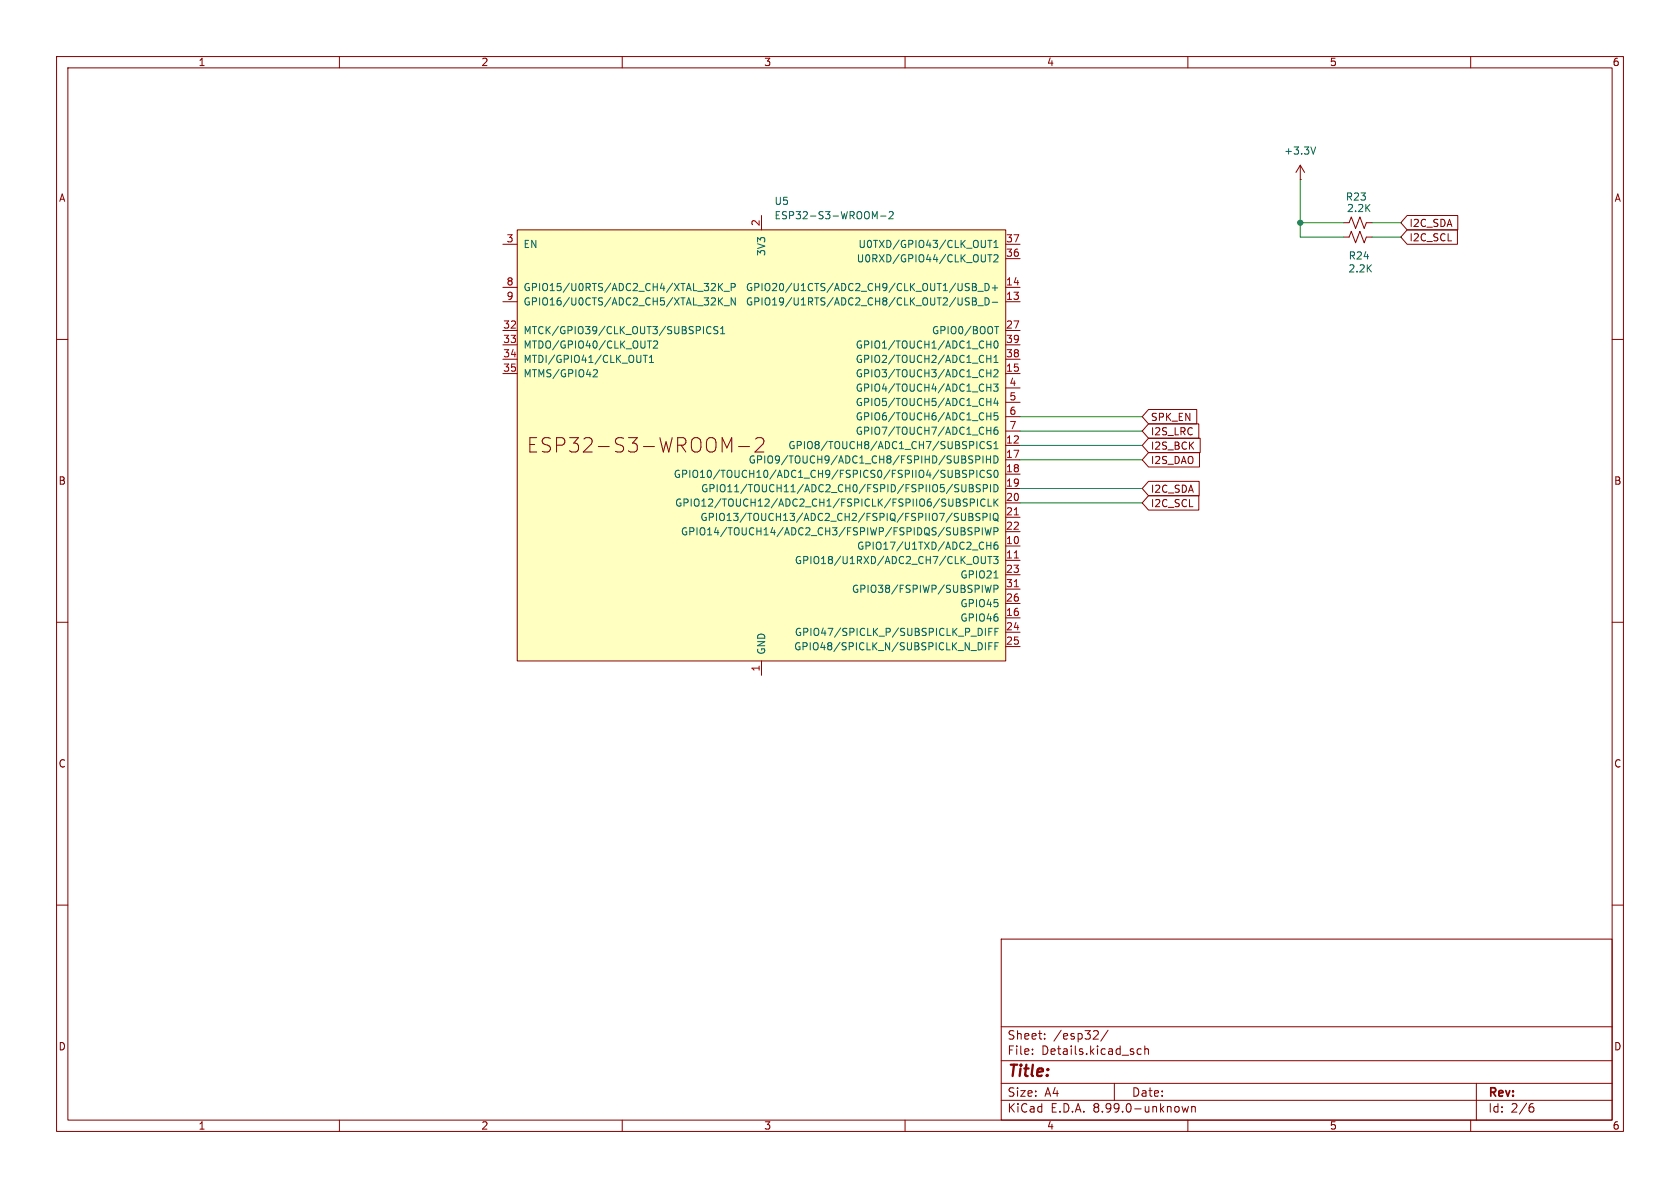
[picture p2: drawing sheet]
<svg xmlns="http://www.w3.org/2000/svg" width="297mm" height="210mm" viewBox="0 0 297 210" stroke-linecap="round" stroke-linejoin="round" font-family="sans-serif">
<g fill="none" stroke="#840000" stroke-width=".18">
<path d="M10 10h277v190h-277zM12 12h273v186h-273zM60 10v2M110 10v2M160 10v2M210 10v2M260 10v2M10 60h2M285 60h2M10 110h2M285 110h2M10 160h2"/>
<path d="M285 160h2M177 166h108v32h-108zM60 198v2M110 198v2M160 198v2M177 194.5h108M177 191.5h108M177 187.5h108M177 181.5h108M182.5 186.3v.1M182.5 185.5v.1M184.7 183.6v.1"/>
<path d="M184.7 182.8v.1M193.5 182.2l.5 .1 .2 .3-1 1.1h1M195.9 182.1l-1.3 2M197 191.5v3M201.7 185.5l-.4-.1-.3 .3v.4l.2 .2h.5M202.4 185.5l.2-.1 .4 .1v.9M202.4 184.9v1.5M209 195.6l.2 1 .3-.7 .3 .7 .3-1M210 198v2M210.7 195.6v1M210.7 195.7l.2-.1 .3 .1 .1 .9M260 198v2"/>
<path d="M261 191.5v6.5M270.6 195.7h.3l.3 .3-.1 .5-.5 .1M271 195.1l-.4 .1"/>
</g>
<path d="M91.4 40.6h86.4v76.2h-86.4z" fill="#ffffc2"/>
<g fill="none" stroke="#840000" stroke-width=".18">
<path d="M134.6 38.1v2.5M229.9 31.8h.1M229.9 29.2l-.8 1.3M229.9 29.2l.7 1.3M229.9 29.2v2.6M237.5 39.4h1l.4-1 .7 2 .8-2 .8 2 .4-1h1M248.8 38.1h8.9v2.5h-8.9l-1.2-1.2zM88.9 53.3h2.5M88.9 50.8h2.5M88.9 58.4h2.5M88.9 43.2h2.5M91.4 40.6h86.4v76.2h-86.4z"/>
<path d="M177.8 53.3h2.5M177.8 50.8h2.5M177.8 58.4h2.5M177.8 43.2h2.5M177.8 45.7h2.5M237.5 41.9h1l.4-1 .7 2 .8-2 .8 2 .4-1h1M248.8 40.6h8.9v2.6h-8.9l-1.2-1.3zM88.9 66h2.5M88.9 61h2.5M88.9 63.5h2.5M128.5 79.2l.9-1.8v2.5M130.6 78.9h1.9"/>
<path d="M133.6 77.6l.4-.2h.6a.69 .69 0 0 1 .3 1.1l-1.4 1.4h1.5M177.8 78.7h2.5M177.8 66h2.5M177.8 61h2.5M177.8 63.5h2.5M177.8 68.6h2.5M177.8 71.1h2.5M177.8 73.7h2.5M177.8 76.2h2.5M203 74.9h8.9v2.6h-8.9l-1.1-1.3zM203 77.5h9.2v2.5h-9.2l-1.1-1.3zM203 72.4h8.6v2.5h-8.6l-1.1-1.2z"/>
<path d="M177.8 96.5h2.5M177.8 99.1h2.5M177.8 81.3h2.5M177.8 83.8h2.5M177.8 86.4h2.5M177.8 88.9h2.5M177.8 91.4h2.5M177.8 94h2.5M203 80h9.1v2.6h-9.1l-1.1-1.3zM203 85.1h9v2.5h-9l-1.1-1.2zM203 87.6h8.9v2.6h-8.9l-1.1-1.3zM134.6 116.8v2.6"/>
<path d="M177.8 109.2h2.5M177.8 101.6h2.5M177.8 111.8h2.5M177.8 114.3h2.5M177.8 106.7h2.5M177.8 104.1h2.5"/>
</g>
<g fill="none" stroke="#006464" stroke-width=".18">
<path d="M154.6 38.3l.5-.9v1.3M155.7 38.2h.9M157.2 37.5l.5-.1 .2 .4-.8 .9h.8M232.6 26l-.4 1.2M125.7 57.9a.6 .6 0 0 0-.8 .4 .6 .6 0 0 0 .6 .7l.2-.1M126.9 57.8l-.5-.1-.2 .2v.3l.6 .3 .1 .3-.2 .2-.5-.1M127 50.1v1.3M127 52.6v1.3M127.2 50.7l.6 .7M127.2 53.2l.6 .7M127.4 59h.7M127.4 58.1l.4-.4v1.3"/>
<path d="M127.8 50.1l-.8 .7M127.8 52.6l-.8 .8M128 54h1M128 51.5h1M129.3 50.8l.6-.1 .1-.2-.1-.3-.6-.1v1.3M130 52.6v1.3l-.7-1.3v1.3M171.2 52.6l.2 .1M171.3 53.4v.4M171.9 50.1h.4l.3 .3-.3 .3 .3 .1v.3l-.2 .3h-.5zM171.9 52.6h.4l.3 .3-.3 .4 .3 .1v.3l-.2 .2h-.5zM171.9 53.3h.4M171.9 50.7h.4"/>
<path d="M172.9 54h.9M172.9 51.5h.9M174.1 52.6a.64 .64 0 0 1 .8 .7 .64 .64 0 0 1-.8 .6zM174.1 50.1a.64 .64 0 0 1 .8 .6 .64 .64 0 0 1-.8 .7zM174.6 45h.8M174.6 42.5h.8M175 42.5v1.3M175 45v1.3M175.4 53.4h1M175.4 50.9h1M175.7 45.2l.5-.2 .2 .4-.7 .9h.7M175.7 42.9l.4-.4v1.3"/>
<path d="M175.7 43.8h.7M175.8 57.7h.8M175.9 50.4v1M176.2 57.7v1.3M105.1 65.3l.4 .1 .1 .3-.8 .9h.8M113.7 62.8h.7M114.1 62.8v1.3M114.4 60.3h.8M114.8 60.3v1.2M114.8 64.1h.7M114.8 63.2l.4-.4v1.3M115.5 60.4l.5-.1 .3 .3-.8 .9h.8"/>
<path d="M174 78.2a.6 .6 0 0 0-.8 .4 .6 .6 0 0 0 .6 .7l.2-.1M174.4 62.8v1.3M174.4 66h.8M174.4 63.4h.8M174.4 60.9h.8M174.4 68.5h.8M174.4 71h.8M174.4 73.6h.8M174.4 76.1h.8M175.2 60.3v1.2M175.2 62.8v1.3M175.2 65.3v1.3"/>
<path d="M175.2 67.9v1.3M175.2 70.4v1.3M175.2 73v1.2M175.2 75.5v1.3M175.2 78.1l-.5-.1-.2 .3 .1 .3 .6 .2v.4l-.2 .1h-.5M175.7 67.9h.7l-.4 .5 .4 .1v.5l-.2 .2-.5-.2M175.7 65.5l.5-.2 .2 .4-.7 .9h.7M175.7 79.3h.7M175.7 63.2l.4-.4v1.3M175.7 78.4l.4-.4v1.3M175.7 64.1h.7M175.9 60.3h.1a.68 .68 0 0 1 .5 .6 .68 .68 0 0 1-.5 .6 .84 .84 0 0 1-.1-1.2z"/>
<path d="M176 70.4l-.3 .9h.8M176.3 75.5l-.3 .1a.86 .86 0 0 0 0 1.2l.4-.1v-.5l-.2-.2-.4 .1-.1 .1M176.3 70.9v.8M176.4 73h-.6l-.1 .6 .2-.1h.4l.1 .2v.4l-.2 .1-.5-.1M170.3 88.6l.7 .5-.2 .4-.5-.1M170.7 90.7v1.1l-.2 .2M170.8 85.7v1l-.2 .2h-.3M170.9 83.2l-.5-.1-.2 .3 .1 .3 .5 .2v.4l-.2 .1-.4-.1M171 88.3l-.5-.1-.2 .3M171.3 90.7h.4l.3 .3-.3 .4 .3 .1v.3l-.2 .2h-.5zM171.3 91.4h.4M171.4 85.7h.4l.2 .2-.2 .4 .2 .1 .1 .3-.3 .2h-.4z"/>
<path d="M171.4 86.3h.4M171.4 83.8l.6-.1 .1-.1v-.3l-.7-.2v1.3M171.5 88.9l.6-.1 .2-.2-.1-.3-.7-.1v1.3M171.8 93.4l-.4-.1-.3 .2 .1 .3 .6 .3v.3l-.2 .2-.5-.1M172.4 94l.6-.1 .1-.2v-.3l-.7-.1v1.3M172.5 81.3l.6-.1 .1-.2v-.3l-.7-.1v1.3M172.7 83.1v1.3M172.8 88.2v1.3M173.2 90.8l-.4-.1-.3 .3 .1 .3 .6 .2v.4l-.2 .1h-.5M173.3 85.7h-.5l-.2 .1v.4l.6 .2 .1 .3-.2 .2h-.5M173.5 98.4v1l.2 .2h.4l.1-.2v-1M173.7 93.3v1.3"/>
<path d="M173.8 91.4h.6l.1-.2-.1-.3-.6-.2v1.3M173.8 80.6v1.3M173.8 86.3h.6l.2-.2-.1-.3-.7-.1v1.2M174 83.3a.6 .6 0 0 0-.8 .4 .6 .6 0 0 0 .6 .7l.2-.1M174.1 88.3a.6 .6 0 0 0-.8 .5 .6 .6 0 0 0 .6 .7l.2-.1M174.1 93.3l.3 1.3 .3-.9 .2 .9 .3-1.3M174.4 80.6v1.3M174.4 81.2h.7M174.4 95.8v1.3M174.4 96.4h.8M174.6 98.4h.8M174.7 88.2v1.3h.6"/>
<path d="M175 98.4v1.2M175.1 90.7v1.3M175.1 80.6v1.3M175.1 85.7v1.2M175.2 95.8v1.3M175.2 83.2l-.5-.1-.2 .3 .1 .3 .6 .2v.4l-.2 .1-.5-.1M175.7 90.9l.2-.2a.43 .43 0 0 1 .5 .5v.4a.42 .42 0 0 1-.4 .4 .42 .42 0 0 1-.4-.4zM175.7 98.4h.7l-.4 .5 .4 .1v.5l-.2 .1-.5-.1M175.7 80.6a.64 .64 0 0 1 .7 .6 .64 .64 0 0 1-.7 .7zM175.7 85.7a.64 .64 0 0 1 .7 .6 .64 .64 0 0 1-.7 .6zM175.7 88.2v1.3M175.7 94l.6-.1 .1-.2v-.3l-.7-.1v1.3"/>
<path d="M175.8 91.7l.7 .4M175.9 83.2l.1-.1a.68 .68 0 0 1 .5 .7 .68 .68 0 0 1-.5 .6 .84 .84 0 0 1-.1-1.2zM175.9 88.8l.5 .7M176.3 95.8l-.3 .1a.86 .86 0 0 0 0 1.2l.4-.1v-.4l-.2-.3-.4 .1-.1 .2M176.4 88.2l-.7 .7M174.2 111.1v1.2M174.2 113.6v1.3M174.8 111.7h.4M174.8 114.2h.4M175.2 103.4l-.3 1.3-.2-.9-.3 .9M175.4 111.1h-.6v1.2M175.4 113.6h-.6v1.3"/>
<path d="M175.7 104.1h.6l.1-.2v-.3l-.7-.2v1.3M175.7 102.2h.7M175.9 111.7h.4M175.9 114.2h.4M176.5 111.1h-.6v1.2M176.5 113.6h-.6v1.3"/>
</g>
<path d="M179.3 98.6h.7M179.3 91h.7M179.3 103.7h.7" fill="none" stroke="#a90000" stroke-width=".18"/>
<path d="M229.9 31.8v10.1h7.6M229.9 39.4h7.6M242.6 39.4h5M242.6 41.9h5M180.3 76.2h21.6M180.3 78.7h21.6M180.3 73.7h21.6M180.3 88.9h21.6M180.3 86.4h21.6M180.3 81.3h21.6" fill="none" stroke="#009600" stroke-width=".18"/>
<circle cx="229.9" cy="39.4" r=".46" fill="#009600" stroke="#009600" stroke-width=".18"/>
<text font-size="3.5" fill="#840000" x="93.1" y="80.2">ESP32-S3-WROOM-2</text>
<text font-size="2.8" fill="#840000" x="178" y="190.9">Title:</text>
<g font-size="2.1" fill="#840000">
<text x="178" y="184">Sheet:</text>
<text x="186.2" y="184">/esp32/</text>
<text x="178" y="186.7">File:</text>
<text x="184.1" y="186.7">Details.kicad_sch</text>
<text x="178" y="196.9">KiCad</text>
<text x="178" y="194.1">Size:</text>
<text x="184.7" y="194.1">A4</text>
<text x="185.7" y="196.9">E.D.A.</text>
<text x="193.3" y="196.9">8.99.0-unknown</text>
<text x="200" y="194.1">Date:</text>
<text x="263" y="194.3">Rev:</text>
<text x="263" y="196.9">Id:</text>
<text x="267.1" y="196.9">2/6</text>
</g>
<g font-size="1.8" fill="#840000">
<text x="35" y="11.9">1</text>
<text x="85" y="11.9">2</text>
<text x="135" y="11.9">3</text>
<text x="185" y="11.9">4</text>
<text x="235" y="11.9">5</text>
<text x="285" y="11.9">6</text>
<text x="10.3" y="35.9">A</text>
<text x="285.3" y="35.9">A</text>
<text x="249.1" y="40.3">I2C_SDA</text>
<text x="249.1" y="42.9">I2C_SCL</text>
<text x="203.4" y="77.2">I2S_LRC</text>
<text x="203.4" y="74.6">SPK_EN</text>
<text x="203.4" y="82.2">I2S_DAO</text>
<text x="203.4" y="79.7">I2S_BCK</text>
<text x="10.3" y="85.9">B</text>
<text x="203.4" y="87.3">I2C_SDA</text>
<text x="203.4" y="89.9">I2C_SCL</text>
<text x="285.3" y="85.9">B</text>
<text x="10.3" y="135.9">C</text>
<text x="285.3" y="135.9">C</text>
<text x="10.3" y="185.9">D</text>
<text x="285.3" y="185.9">D</text>
<text x="35" y="199.9">1</text>
<text x="85" y="199.9">2</text>
<text x="135" y="199.9">3</text>
<text x="185" y="199.9">4</text>
<text x="235" y="199.9">5</text>
<text x="285" y="199.9">6</text>
</g>
<g font-size="1.8" fill="#006464">
<text x="226.9" y="27.5">+3.3V</text>
<text x="237.8" y="35.7">R23</text>
<text x="136.8" y="36.4">U5</text>
<text x="136.8" y="39">ESP32-S3-WROOM-2</text>
<text x="238" y="37.7">2.2K</text>
<text x="92.5" y="44">EN</text>
<text x="135.5" y="45.4" transform="rotate(-90 135.5 45.4)">3V3</text>
<text x="151.4" y="46.6">U0RXD/GPIO44/CLK_OUT2</text>
<text x="151.7" y="44">U0TXD/GPIO43/CLK_OUT1</text>
<text x="238.3" y="46.1">R24</text>
<text x="92.5" y="51.7">GPIO15/U0RTS/ADC2_CH4/XTAL_32K_P</text>
<text x="131.8" y="51.7">GPIO20/U1CTS/ADC2_CH9/CLK_OUT1/USB_D+</text>
<text x="238.3" y="48.4">2.2K</text>
<text x="92.5" y="59.3">MTCK/GPIO39/CLK_OUT3/SUBSPICS1</text>
<text x="92.5" y="54.2">GPIO16/U0CTS/ADC2_CH5/XTAL_32K_N</text>
<text x="131.8" y="54.2">GPIO19/U1RTS/ADC2_CH8/CLK_OUT2/USB_D-</text>
<text x="164.7" y="59.3">GPIO0/BOOT</text>
<text x="92.5" y="61.8">MTDO/GPIO40/CLK_OUT2</text>
<text x="92.5" y="64.4">MTDI/GPIO41/CLK_OUT1</text>
<text x="151.2" y="64.4">GPIO2/TOUCH2/ADC1_CH1</text>
<text x="151.2" y="61.8">GPIO1/TOUCH1/ADC1_CH0</text>
<text x="92.5" y="66.9">MTMS/GPIO42</text>
<text x="151.2" y="66.9">GPIO3/TOUCH3/ADC1_CH2</text>
<text x="151.2" y="69.4">GPIO4/TOUCH4/ADC1_CH3</text>
<text x="151.2" y="72">GPIO5/TOUCH5/ADC1_CH4</text>
<text x="151.2" y="74.5">GPIO6/TOUCH6/ADC1_CH5</text>
<text x="151.2" y="77.1">GPIO7/TOUCH7/ADC1_CH6</text>
<text x="132.3" y="82.1">GPIO9/TOUCH9/ADC1_CH8/FSPIHD/SUBSPIHD</text>
<text x="139.3" y="79.6">GPIO8/TOUCH8/ADC1_CH7/SUBSPICS1</text>
<text x="119" y="84.7">GPIO10/TOUCH10/ADC1_CH9/FSPICS0/FSPIIO4/SUBSPICS0</text>
<text x="119.2" y="89.8">GPIO12/TOUCH12/ADC2_CH1/FSPICLK/FSPIIO6/SUBSPICLK</text>
<text x="123.8" y="87.2">GPIO11/TOUCH11/ADC2_CH0/FSPID/FSPIIO5/SUBSPID</text>
<text x="120.3" y="94.8">GPIO14/TOUCH14/ADC2_CH3/FSPIWP/FSPIDQS/SUBSPIWP</text>
<text x="123.7" y="92.3">GPIO13/TOUCH13/ADC2_CH2/FSPIQ/FSPIIO7/SUBSPIQ</text>
<text x="140.4" y="99.9">GPIO18/U1RXD/ADC2_CH7/CLK_OUT3</text>
<text x="151.4" y="97.4">GPIO17/U1TXD/ADC2_CH6</text>
<text x="150.5" y="105">GPIO38/FSPIWP/SUBSPIWP</text>
<text x="169.7" y="102.5">GPIO21</text>
<text x="169.7" y="107.5">GPIO45</text>
<text x="140.4" y="112.6">GPIO47/SPICLK_P/SUBSPICLK_P_DIFF</text>
<text x="169.7" y="110.1">GPIO46</text>
<text x="135.5" y="115.8" transform="rotate(-90 135.5 115.8)">GND</text>
<text x="140.3" y="115.2">GPIO48/SPICLK_N/SUBSPICLK_N_DIFF</text>
</g>
<g font-size="1.8" fill="#a90000">
<text x="134.4" y="40.1" transform="rotate(-90 134.4 40.1)">2</text>
<text x="89.5" y="42.9">3</text>
<text x="177.8" y="45.5">36</text>
<text x="177.8" y="42.9">37</text>
<text x="89.5" y="50.5">8</text>
<text x="89.5" y="53.1">9</text>
<text x="177.8" y="53.1">13</text>
<text x="177.8" y="50.5">14</text>
<text x="88.9" y="58.2">32</text>
<text x="177.8" y="58.2">27</text>
<text x="88.9" y="60.7">33</text>
<text x="88.9" y="63.2">34</text>
<text x="88.9" y="65.8">35</text>
<text x="177.8" y="65.8">15</text>
<text x="177.8" y="63.2">38</text>
<text x="177.8" y="60.7">39</text>
<text x="178.4" y="68.3">4</text>
<text x="178.4" y="70.9">5</text>
<text x="178.4" y="73.4">6</text>
<text x="178.4" y="75.9">7</text>
<text x="177.8" y="78.5">12</text>
<text x="177.8" y="81">17</text>
<text x="177.8" y="83.6">18</text>
<text x="177.8" y="86.1">19</text>
<text x="177.8" y="88.6">20</text>
<text x="177.8" y="91.2">21</text>
<text x="177.8" y="93.7">22</text>
<text x="177.8" y="96.3">10</text>
<text x="177.8" y="98.8">11</text>
<text x="177.8" y="101.3">23</text>
<text x="177.8" y="106.4">26</text>
<text x="177.8" y="103.9">31</text>
<text x="177.8" y="109">16</text>
<text x="177.8" y="111.5">24</text>
<text x="134.4" y="118.8" transform="rotate(-90 134.4 118.8)">1</text>
<text x="177.8" y="114">25</text>
</g>
</svg>
